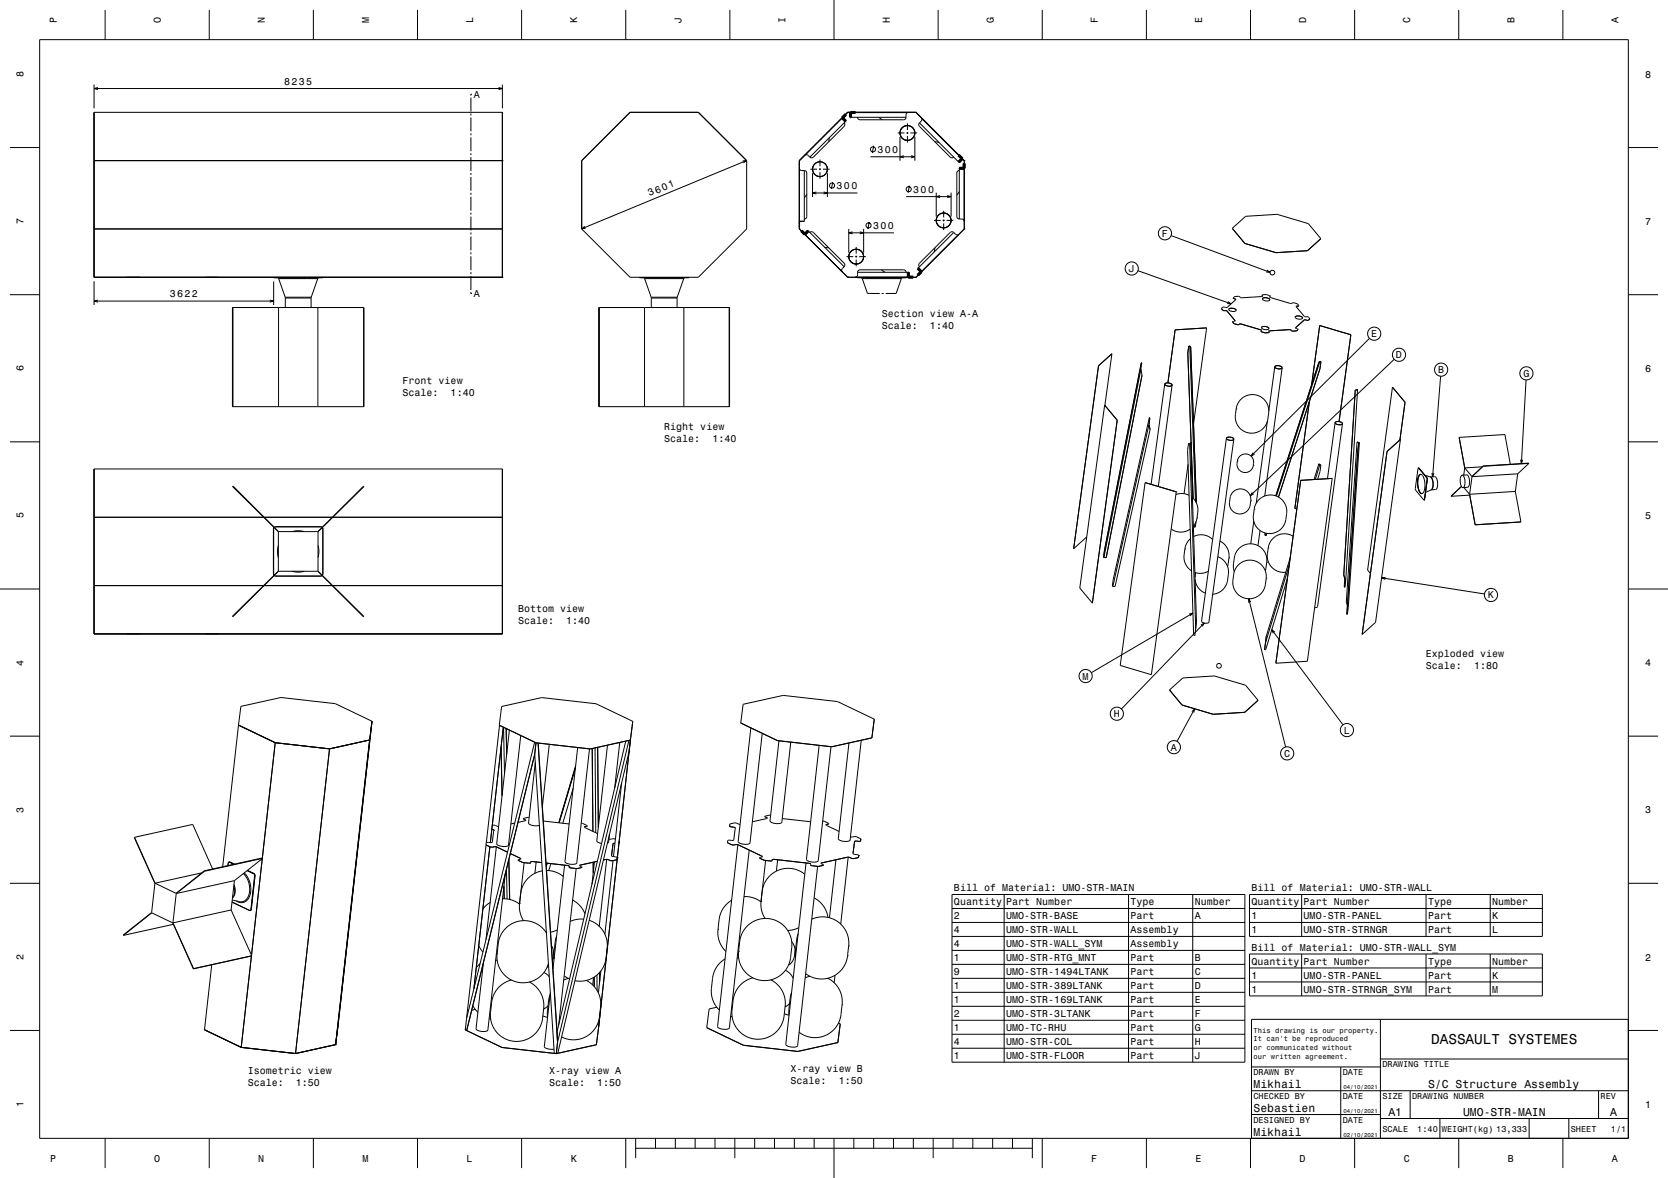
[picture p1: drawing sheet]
<svg xmlns="http://www.w3.org/2000/svg" width="841mm" height="594mm" viewBox="0 0 841 594" stroke-linecap="round" stroke-linejoin="round" font-family="sans-serif">
<g fill="none" stroke="#000" stroke-width=".5">
<path d="M20 20h801v554h-801zM53 5v15M106 5v15M158 5v15M210 5v15M263 5v15M315 5v15M368 5v15M421 0v20M473 5v15M526 5v15M578 5v15"/>
<path d="M630 5v15M683 5v15M735 5v15M788 5v15M47 57h206v83h-206zM47 43v12M47 45h206M49 44l-2 1h2M237 48h.1M237 49v7M237 57v1M237 59v7"/>
<path d="M237 47h1M251 44l2 1h-2M253 43v12M425 59l1 2M426 58h.1M427 57h35M427 57l-24 24M427 57h.1M429 57v2h28M429 57h29M431 57h.1M432 59l2 1h22l1-1"/>
<path d="M433 57h.1M437 57h.1M443 59l2 1M449 57h.1M453 57h.1M458 57h-1v2M462 57l24 24M462 57h.1M463 58h.1M464 59h.1M465 59v2l-1 1M465 60l20 20-2 2"/>
<path d="M5 74h15M237 67v1M237 69v7M237 77v1M237 79v7M406 78h1l1 1M410 74h.1M416 68h.1M418 69v2M426 62v2l-16 15h-2M426 61l-18 18M426 61h.1"/>
<path d="M439 79h22M441 74l-1 3M453 67h3M454 69v12M454 67h.1M455 69h.1M456 79h-2l2 1M457 71h.1M457 67h1M458 62v4M458 67v1M458 69v3"/>
<path d="M459 67h3M459 79h2l-2 1M460 70h.1M461 69v12M464 62v2l15 15h2M464 62l19 20M469 64h.1M470 65h.1M471 71l2 1M475 69h.1M476 71h.1M480 75h.1"/>
<path d="M482 77h.1M483 78h.1M821 74h15M47 81h206M237 87v1M237 89v7M237 97v1M237 99v7M374 81h2l-1 1M376 81l-83 34M376 81l-24-24h-34l-25 24v34M376 81v34l-24 25h-34l-25-25"/>
<path d="M403 81v34M403 81h.1M403 85l1 1h2M403 90h.1M403 86h.1M406 86l1 1v22l-1 1M406 86v26h-3M407 98l-1 2M409 85h3M410 85v1M410 87v12M410 97h22"/>
<path d="M410 84h.1M410 87l1 1M411 88h.1M411 82v1M412 97h-2l2 1M412 89h1M413 85h1M413 82h-1M413 80v4M413 85v1M413 87v3M414 82h1"/>
<path d="M415 89h-1M415 85h3M415 97h2l-2 1M416 82v1M416 88h.1M417 84v1M417 84h.1M417 86v1M417 87v12M420 92l-1 3M457 99h23M459 94l-1 3"/>
<path d="M472 97v12M474 99h-2l2 1M478 99h2l-2 1M480 97v12M484 97l-2 1M484 86l-2 1v22l2 1M484 85h2M485 80l-2 2M486 82v3h-2v25M486 90h.1M486 86h.1M486 81v34"/>
<path d="M486 81h.1M47 115h206M237 107v1M237 109v7M237 117v1M237 119v7M295 114l-2 1h2M403 115l24 25M403 106h.1M403 102h.1M403 115h.1M403 112v2"/>
<path d="M404 112h.1M404 116l2 2 2-2M404 116h.1M406 118h.1M407 120h.1M408 116l-2 2M408 116l18 18M408 117h2l16 16v1l-2 2 1 1M428 115v12M428 117h23M430 117h-2l2 1M434 117h1l-1 1"/>
<path d="M435 115v12M438 112v3M471 111h3M472 111h.1M473 113h.1M474 108h-1M475 111h1M476 106v4M476 111v1M476 113v3M476 107h.1M477 111h4"/>
<path d="M481 117h-2l-15 16v1M481 117l1 1h1M481 117l-18 18 2 2M484 110l2 1v1M486 115h.1M486 106h.1M486 102h.1M486 115l-24 25M590 119l50 18M621 115l7-6 16-1 16 5 6 7M621 115h.1M621 115l7 8"/>
<path d="M138 140h25M138 140h.1M139 140h.1M162 140h.1M163 140h.1M237 127v1M237 129v7M237 137v1M237 139v7M322 140h25M322 140h.1M322 140h1"/>
<path d="M324 140h.1M346 140h.1M347 140h.1M412 124h.1M413 126h.1M416 125h2M418 130h.1M419 131h.1M423 136h.1M425 137h.1M427 129h3M427 140h35"/>
<path d="M427 140h.1M431 126h.1M431 129h1M432 125v3M432 129v1M432 131v3M432 140h25M432 140h.1M432 137l2-1h22l1 1M432 137v2l-1 1M432 137h26v3M433 140h.1"/>
<path d="M433 126h.1M433 129h4M434 132h.1M435 130h.1M437 140h.1M444 136l2 1M449 140h.1M453 140h.1M456 140h.1M457 140h.1M458 140h2M462 140h.1"/>
<path d="M463 139h.1M468 134h.1M471 125v2M474 128h.1M574 137l47 16M628 123h.1M628 123l15 4M639 136l1 1h-2M643 127h.1M659 126l-16 1M659 126h.1M666 120l-7 6"/>
<path d="M666 120h.1M5 149h15M47 142v12M47 152h91M49 151l-2 1h2M117 155h67v50h-67zM117 155v50M136 151l2 1h-2M138 142v12M140 140h.1M140 155v50M140 140h20"/>
<path d="M140 140l4 10M144 150h.1M144 150h13M144 150v5M157 150v5M157 150h.1M160 140l-3 10M160 155v50M161 140h-1M183 155v50M237 147l1 1M302 155h66v50h-66z"/>
<path d="M302 155v50M324 140h1M325 155v50M325 140h20M325 140l3 10M328 150h.1M328 150h13M328 150v5M341 150v5M341 150h.1M345 140l-4 10M345 155v50"/>
<path d="M345 140h.1M368 155v50M434 140h1M435 140h19M435 140l2 8h7M445 148h1M454 140l-2 8h-5M455 140h-1M616 156h.1M616 156l1 1M617 157h.1M618 157h-1"/>
<path d="M618 157h1M618 157h.1M619 157l4 5M619 157h.1M619 152l2 1h-2M620 156h.1M620 156l1-1a1.3 1.3 0 0 1 2 1 1.3 1.3 0 0 1 0 1h-1a1.4 1.4 0 0 1-2-1zM622 150v1M622 150h.1M622 151h1M622 151h.1M623 151l-4 4h-2l-1 1"/>
<path d="M623 151h.1M636 149h2h3M636 149h.1M636 149h1M637 149l-11 1-1-1-2 1h-1M637 149h.1M637 150h1a1.3 1.3 0 0 1 2 0 1.3 1.3 0 0 1 0 2h-2a1.2 1.2 0 0 1-1-2zM640 150l11 3h1h2l1 1M640 150h.1M640 149h.1M640 149v1M641 149h-1"/>
<path d="M641 149h.1M653 160l2-1a1.3 1.3 0 0 1 1 0 1.3 1.3 0 0 1 1 2h-2a1.2 1.2 0 0 1-2-1zM654 155h.1M654 155l4 5h2v1M654 154v1M654 154h.1M655 154h-1M655 154h.1M821 149h15M561 178h.1M561 178l-4 26M561 178l-7 6"/>
<path d="M592 166h.1M592 166l-3 27M599 175h1M599 175h.1M599 175v3l3 73M600 175h-1M600 175h.1M600 175l3 78M600 175l3 79M608 165l-6 49M608 165l-16 1M608 165h.1"/>
<path d="M621 162h.1M621 162l1 1M622 163l2 1M622 163h.1M623 162h-2M623 162h.1M624 164h.1M625 164h-1M625 164h.1M625 163h.1M625 163v1M626 163h-1"/>
<path d="M626 163l10 3M626 163h.1M636 166v1M636 166h.1M636 167h.1M636 165h.1M636 167l2 1M636 165h2a1.3 1.3 0 0 1 1 0 1.3 1.3 0 0 1 1 1h-2a1.4 1.4 0 0 1-2-1zM638 168h.1M640 168h-2M640 168h.1M640 167v1"/>
<path d="M640 167h.1M650 166h1M650 166h.1M650 166l-10 1M651 166h.1M651 166v1M651 167h1M651 167h.1M652 167h.1M653 165l2 1M653 165h.1M654 167h.1"/>
<path d="M654 167h-2M654 166v1M654 166h.1M655 166h-1M655 166h.1M658 161h.1M658 161l-5 4M658 161l1 1M660 161l-1 1M660 161h.1M665 164l16 5M665 164l-4 30"/>
<path d="M665 164h.1M681 169l-6 44M681 169h.1M691 171l-60 59M554 184h.1M554 184l-13 93M575 186l-18 95M575 186l1 3M575 183h.1M575 183l-19 98M576 183h-1M576 183h.1"/>
<path d="M576 183l-1 3M576 189l-18 92M576 189v1M587 194l2 1 2-1M587 194l2-1 2 1M587 194h.1M587 194l-7 50M591 194h.1M591 194l-7 51M643 185l2 1 1-1M643 185l2-1 1 1M643 185h.1"/>
<path d="M643 185l-3 22M646 185h.1M646 185l-8 65M665 183h.1M665 183l-22 67M665 182h1M665 182v1M665 182l-21 68M666 182h.1M666 182v4l-21 65M683 197h.1M683 197l-6 93"/>
<path d="M684 196v1M684 196h.1M684 197h-1M684 197l-5 96M702 195l6 8M702 195l-12 92 1 2M702 195h.1M703 181l-73 69M726 190l-4 50M769 192l-2 42M557 204l6 8M557 204l-13 93 7 7"/>
<path d="M557 204h.1M563 212l-12 92M563 212h.1M579 214l-18 82M579 214l1 3M579 211l-18 81v4M579 211h1M580 211l-1 3M580 211h.1M580 211l-1 3 1 3M580 217l-18 79h-1M626 201l3-2h3l4 1 2 3 2 4-1 5-1 3-3 2-3 1h-3l-3-1-2-2-1-3v-3l1-5z"/>
<path d="M639 212l-6 42M660 202l-7 54 1 1M673 213l2 1h2M673 213h2l2 1M673 213h.1M673 213l-4 28M677 214h.1M677 214l-13 92h-1M708 203h.1M708 203l-2 19M5 223h15M47 236h206v84h-206z"/>
<path d="M599 234l-2 15M599 224h1M599 224v3l3 93v1l1-4M599 224h.1M600 224l3 93M600 223v1M600 223l3 91v3M601 223l-1 1M618 221l2-1 2 1M618 221l2 1 2-1M618 221h.1M618 221l-12 92"/>
<path d="M622 221h.1M622 221l-12 93h-3l-1-1M625 230l3-1h2l1 2 1 2v2l-2 3h-3l-3-2v-2v-3zM632 228l-1 2 2-1M665 234h.1M665 234l-2 8M666 234h-1M666 234h.1M666 234l-2 8M684 223h1M684 223l-5 81v1M684 223h.1"/>
<path d="M685 227l-6 83M685 227h.1M685 223v4M685 223h.1M685 223l-5 83-1 4M699 228l-12 92M699 228h.1M706 222h.1M706 222l-7 6M706 222l-12 92-7 6M715 236l-1 11 4 5M715 236h.1"/>
<path d="M715 236l5 5M716 239l1 1 1 3v4l-1 2-1-1-1-3v-3zM716 239l-1 2v4l1 2 1 2-1-1-1-3v-4zM718 240l3 1M722 238v2l1-1M736 221l3 15M736 221l23-2 2 15M737 240h3l1 2-1 4h-2M737 240h1l1 3-1 2v1M737 240l-1 1v2l1 2 1 1M739 236l-1 4M739 236l3 4"/>
<path d="M747 235l-8 1M748 235l-6 5M765 239l-1 9M765 239l-23 1M767 232v2l1-2M771 234h.1M771 234l-6 5M771 234l-23 1M821 223h15M117 245l23 23h20l23-23-23 23v20l23 23-23-23h-20v-20zM577 243l16 5-12 92-16-4zM577 243h.1"/>
<path d="M593 249h3l4 1M601 251l2 3 1 3-1 5-1 3M622 248l1-1h3h2l2 2 1 2-1 4-1 2-1 1-4 1-2-1-1-1-1-4v-3zM631 248l-1 2 2-1M635 252l3-2h3l4 1 3 2 1 4-1 5-1 3-2 3-3 1h-4l-3-1-2-3-1-2v-3l1-5zM672 241h.1M672 241l-16 1-13 92M672 241l-13 92-16 1M718 252h.1M719 241l1 1M719 241h.1M719 241h1"/>
<path d="M720 241v1M720 242l-2 10M720 242h.1M721 241h.1M721 241l1 3v3M721 241h3l1 3-1 3h-2M721 241h1l1 3-1 2v1M722 247h.1M722 247l-3 1M737 245l-5 5M738 246l3 3M741 249l3 16"/>
<path d="M741 250h-9M742 240l-1 9M764 248l3 15M764 248l-23 1M47 261h86M133 261h35M138 267v-1v1M138 267v22M138 267h.1M139 266h-1M139 266h.1M139 266h23"/>
<path d="M140 275v3v3M147 268h3h3M160 275l1 3-1 3M162 266h.1M162 266l1 1M163 266v1M163 267v22M163 267h.1M168 261h85M541 277h.1M548 271l-7 6M591 267l4 1h3l2-1"/>
<path d="M600 272l-2 3-1 6 1 4 3 3M602 271l5-1h2l2 2M602 265v1M602 266h.1M603 263v3h-1M611 272h.1M615 273l3 2 1 3 1 3-1 5M632 263l-1 11M635 267l-1 8M638 270h.1M638 269v1M639 269l-1 1"/>
<path d="M652 270l-4-1-4 1-3 2-1 4-1 5 1 4 4 3 4 1M744 265h.1M767 263l-23 2M767 263h.1M0 297h20M133 295h-86M133 295h34M138 289l1 2M138 289h.1M138 289v1M138 290h1M139 290v1"/>
<path d="M139 291h23M139 290h23M147 288l3 1 3-1M162 290v1M163 289l-1 1M163 289h.1M163 289v1M168 295h85M556 281h.1M557 281h1M557 281h-1M558 281h.1"/>
<path d="M603 292l1 4 4 3M603 289v2M609 288l-3 1h-4M614 281l3 1 1 2 1 3v3M619 290v4l-2 3-2 2-4 1M619 290h.1M624 285l4-2h3l4 1 2 3 1 3v5l-2 4-2 2-3 1h-3l-3-2-2-2-1-3v-2v-5zM638 288l1-6-1-4-4-3-4-1-4 1-3 3-1 7v3M638 288h.1M649 292l-11 36M650 285l-12 39v4M651 281l-13 40"/>
<path d="M677 290l2 3M677 290l1 3M678 296h.1M678 292v4M679 293l-1 3M697 291l51 9M699 291h-2l1 1M821 297h20M117 311l23-23zM551 304h.1M600 310l1-1-1 2M601 309l-51 30"/>
<path d="M605 315l2-1-1 2M606 313h.1M607 314l-42 44M630 302l18 75M631 304l-1-2v2M641 318l36 47M643 319l-2-1 1 1M679 310h.1M687 320h.1M638 328h.1M638 321v7M638 321h.1"/>
<path d="M643 334h.1M590 348l6-6 16-1 16 5 6 7M590 348h.1M590 348l6 8M596 356h.1M596 356l16 4M601 359l1-2v2M602 357l-9 17M628 359l-16 1M628 359h.1M634 353l-6 6M634 353h.1"/>
<path d="M5 371h15M120 366l19 9M120 366l-8 71M120 366h.1M139 375l-7 58M139 375l27 3M139 375h.1M166 378l-17 153M166 378h.1M186 373l-17 154M186 373l-20 5M186 373h.1"/>
<path d="M188 364l-18 153M188 364l-2 9M188 364h.1M188 364l-19-9-27-3-21 4-1 10M252 366h.1M252 366l18 9M252 366l-7 59M253 376v25M254 367l-7 58M254 367v23M255 367v14M257 368l-7 57 3 2h2l1-1 7-55"/>
<path d="M270 374l-35 140M270 375h.1M270 375l28 3M270 375v5M271 375l10 151M277 375l-4 32M291 377l-6 57 1 1 2 1h2l1-1 6-57M298 378h.1M299 377v42M300 377v43M301 377l1 40M306 376l-5 48 2 1"/>
<path d="M312 374l-2 23M316 374l-35 146M317 373l-36 153M317 379l-36 152M318 373l-16 145M318 373h.1M318 373l-20 5M319 364l-1 9M319 364h.1M319 364l-18-9-28-3-20 4-1 10M373 365h.1M373 365l19 8"/>
<path d="M379 367l-7 57 2 2h3l1-1 6-55M392 373l27 4M392 373h.1M393 374l-5 40 1 1h2h2h1l5-41M413 376l-6 57v1l3 1h2l1-1 6-57M419 377h.1M434 373l-5 51h-3h-2l-1-1 5-48M440 372h.1M440 372l-21 5M441 363l-1 9M441 363h.1M441 363l-19-9-27-3-20 4-2 10"/>
<path d="M612 360h.1M821 371h15M270 380l-35 140M270 380h.1M270 380l9 151h1M270 385l-4 30 3 1h3M289 397l-5 18M290 387l-8 28M290 386l-8 29M313 395l-4 37M248 418l1 1-1 6h-1M248 418h.1"/>
<path d="M248 416l3 1M260 415h-2M264 413h.1M264 413h1M265 413v1M265 413h.1M265 414l-4 1M267 412l-3 1M274 414l13 1M293 415l3 1M295 417l6 3M295 417h.1"/>
<path d="M296 417h.1M296 417h-1M296 416v1M296 416h.1M368 417h1M368 417h.1M369 417h.1M369 417h1M370 417l1 1M370 417h.1M371 418l-1 6h-3v1M371 418h.1"/>
<path d="M373 416l-3-1h-2v2M386 412h.1M386 412h1M387 412v1M387 412h.1M387 413l-8 1M389 411l-3 1M394 413l15 1M415 414l3 1M417 416l6 3M417 416h.1M418 415l-1 1"/>
<path d="M418 415h.1M68 422l29-6 10 22M68 422l10 23M103 439l-14 11-11-5M103 439h.1M103 439l-14 12M115 435h.1M115 435v1M116 435h.1M116 435h-1M116 435l2 1M125 439l3 2"/>
<path d="M125 439l3 1M132 433l-5 49M132 433l-29 6M132 433l-14 11M245 426l2 1M245 426h.1M245 426l-10 88M247 427l-8 72M247 427h1M247 427h.1M247 425h-2v1M248 427h.1"/>
<path d="M249 427h2M249 427h.1M249 427h-1M250 427l-5 47M251 427l5 3M251 427h.1M255 438l1 15M257 433v21M257 430l5 3M261 434h.1M261 434l3 1M262 433h1l-2 1"/>
<path d="M262 433h.1M264 435h2M264 435l-2 21-4-2-5-1M266 435h.1M268 435h-2M268 435h.1M269 434l4 1M269 434l-1 1M269 434h.1M270 435v5M273 439l-4 2-3 2-2 4-1 4M275 435l11 1"/>
<path d="M276 439l4 1 4 2M276 435l-1 1M276 435l-1 2M278 435l-1 4M285 436l-6 52M286 436l1 1M286 436h.1M287 437l1 1M287 437h.1M288 438h.1M288 438h3M290 438l-8 79"/>
<path d="M291 438h.1M293 436l-1 1h1M293 436h.1M293 438h-2M293 438h.1M293 437v1M299 435v5M300 435l-2 11M301 434l-8 2M305 433l2 1M305 433h.1M305 433l-1 1"/>
<path d="M306 433l-4 34M307 434h.1M307 423h3M307 421v4h-1M307 434h2M308 431l3 1M308 431h.1M309 434h.1M309 434l-4 37M309 425h.1M309 425l-1 6M310 425h-1"/>
<path d="M310 423h.1M311 434h-2M311 434h.1M311 432v2M311 432v1M312 425h.1M312 424h.1M312 424v1M367 425l2 1M367 425h.1M369 426h1M369 426h.1"/>
<path d="M370 426h.1M371 426h1M371 426h.1M371 426h-1M372 426l-10 92 2 1h3l1-1 10-89M372 426l12 6M372 426h.1M383 433h.1M383 433l2 1M384 432h.1M384 432l-1 1M385 434h3"/>
<path d="M385 434h.1M386 434l-2 21-4-2-5-1M388 434h.1M389 434h-1M389 434h.1M390 433l-1 1M390 433l18 2M390 433h.1M392 434l-1 5M406 435l-10 92 3 1h2l1-1 10-90M408 435l1 1M408 435h.1"/>
<path d="M409 436l1 1M409 436h.1M410 437h.1M410 437h3M413 437h.1M414 435l1 1M414 435h.1M415 436l-2 1M415 436h.1M421 434l-3 29M427 432h2M427 432h.1"/>
<path d="M427 432l-13 3M428 432l-4 34M429 432v1M429 432h.1M429 422h3l2 1M429 433h2M429 433h.1M430 430l3 1M430 430h.1M431 433h.1M431 424h.1M431 424l-1 6"/>
<path d="M432 424h-1M432 424h1M432 424h.1M433 432l-2 1M433 432h.1M433 424h.1M433 431v1M433 431h.1M434 424h-1M434 424h.1M434 423h.1M434 423v1"/>
<path d="M5 445h15M78 445l-2 15M89 451l-2 14M102 440l-24 5M117 459l10 23M117 459l-30 6M118 447v3l-1 3M118 446l1 4-2 3M118 444l-1 15M118 444l-29 7M123 441l1 2 2 3v3l-1 3-1 2-2 1-5-1M123 440l2 2 1 3v6l-1 3-2 1h-2l-2-1"/>
<path d="M126 459l-9-4 9 4M126 459h.1M127 459h-1M127 459h.1M128 441v1M128 440l1 2M128 440v1M128 440h.1M128 442l-1 17M128 442h1M129 442l-2 17M129 442h.1"/>
<path d="M247 455l-4 3M254 447v6M255 441l-9 78-2 1h-3l-1-1 4-33M262 456v4l2 4M289 454l3 3 3 4M369 454l-5 4-1 6-1 9 2 4 2 3M384 455v4l2 4M406 441l-3-2-4-1h-3l-4 1-3 1-2 3-2 3-1 4M410 453l5 4 2 6M480 451h148v85h-148zM480 458h148M506 451v85"/>
<path d="M569 451v85M601 451v85M630 451h148v21h-148zM630 458h148M656 451v21M719 451v21M751 451v21M821 445h15M76 460l-14 12M76 460l11 5M87 465l10 24M87 466l-25 6"/>
<path d="M241 477l2 3M275 470h.1M276 470l-4-3-4-2-5-1-5 2-3 2-3 4-1 3v8v4l3 4 3 3 4 1h4l5-1 3-2 3-4M278 477l1 3v4M281 472l-1 3-1 8M281 469l-3 1M294 463l-3 1-3 1M297 464l5 3 3 5 1 4-1 9-2 4-4 4-4 2h-5M302 467h.1M377 467l5-3 6-1 5 2 4 4 2 6-1 9-1 5-4 3-5 2h-5l-5-2-4-4-1-4-1-4 2-8zM399 475l2 3v4l-1 3-2 2M402 471l-1 8v3"/>
<path d="M403 468l-6 1M409 464l4-2h3l4 1 3 2 2 2 2 3 1 3v4l-2 9-2 3-3 2-3 2-4 1-4-1-4-2M480 465h148M480 472h148M480 479h148M630 465h148M107 486l-4 33M127 482l-5 46M127 482l-30 7M242 486l-2 2M250 484h1M258 494l-5 2-3 4-2 5-1 7 1 5 3 4 3 3 5 1h5l4-2 3-3 2-5 1-8v-4l-3-5-4-3"/>
<path d="M274 490l3 2M277 486l-1 2M277 487l-1 1M284 492l3 2M287 493l-3 1M296 494l4 4 2 5 1 4-1 10M299 493v4M300 493v4M301 492v7M302 490v5M303 490l-1 11M366 484l-3 2-3 3-1 3v6v6l4 5"/>
<path d="M372 483h.1M380 493l-5 2-4 4-1 4-1 8 1 5 2 4 4 3 5 1h4l4-2 4-3 2-5 1-8-1-4-2-5-4-3M396 489l2 2 2 2M401 482h.1M408 492l-2 1M417 493l5 4 2 5 1 4-1 6-1 4-4 5-5 2h-6l-5-2M421 492v4M480 486h148M480 493h148M630 481h148v21h-148zM630 488h148M630 495h148"/>
<path d="M656 481v21M719 481v21M751 481v21M5 520h15M103 519h.1M103 519l19 9M170 517l-1 10M170 517h.1M235 519h.1M235 519l18 9M235 514v5M238 507l3 3"/>
<path d="M240 509h-2M247 514h.1M276 507l-2 2M277 502l-1 10a.8 .8 0 0 1 0 1 .8 .8 0 0 1-1 0l-1-1M277 501l-3 27 2 1h3M302 517l-1 10M302 517h.1M302 513l-2 6-5 4-6 1-6-1M303 512l-1 5M356 518h.1M356 518l19 9M361 508l-3 1-2 9"/>
<path d="M368 513h1M395 511l3 1M398 506l-2 2M399 500l-1 4v8M423 516h1M424 516l-2 10-20 4M424 516h.1M480 500h148M480 507h148M480 514h148M696 514v60M821 520h15"/>
<path d="M821 514h-190v60M122 528h.1M122 528l27 3M149 531h.1M169 527h.1M169 527l-20 4M253 528l27 3M253 528h.1M280 531h.1M281 520v6M281 520h.1M281 526l-1 5"/>
<path d="M301 527h.1M301 527l-21 4M375 527h.1M375 527l27 3M402 530h.1M480 522h148M480 529h148M631 538h65M676 538v36M696 534h125M631 550h190M711 550v14"/>
<path d="M806 550v14M53 574v15M106 574v15M158 574v15M210 574v15M263 574v15M315 574v15M320 579h200M320 574v10M330 574v5M341 574v5M350 574v5"/>
<path d="M361 574v5M371 574v10M380 574v5M391 574v5M401 574v5M410 574v5M421 574v20M430 574v5M440 574v5M451 574v5M460 574v5M470 574v10"/>
<path d="M481 574v5M490 574v5M500 574v5M511 574v5M520 574v10M526 574v15M578 574v15M630 574v15M631 562h65M683 574v15M696 564h125M726 564v10"/>
<path d="M735 574v15M771 564v10M788 574v15M791 564v10"/>
<circle cx="440" cy="75" r="1.3"/>
<circle cx="458" cy="67" r="4"/>
<circle cx="413" cy="85" r="4"/>
<circle cx="420" cy="94" r="1.3"/>
<circle cx="458" cy="95" r="1.3"/>
<circle cx="438" cy="114" r="1.3"/>
<circle cx="476" cy="111" r="4"/>
<circle cx="587" cy="118" r="3"/>
<circle cx="432" cy="129" r="4"/>
<circle cx="571" cy="135" r="3"/>
<circle cx="642" cy="137" r="1.2"/>
<circle cx="693" cy="168" r="3"/>
<circle cx="705" cy="179" r="3"/>
<circle cx="727" cy="186" r="3"/>
<circle cx="770" cy="188" r="3"/>
<circle cx="752" cy="300" r="3"/>
<circle cx="615" cy="336" r="1.2"/>
<circle cx="547" cy="341" r="3"/>
<circle cx="563" cy="360" r="3"/>
<circle cx="592" cy="377" r="3"/>
<circle cx="649" cy="380" r="3"/>
<circle cx="679" cy="368" r="3"/>
</g>
<path d="M425 59l1 2M426 58l-1 1 1 2M429 57h2h-2v2M483 78l2 2-2 2 2-2zM486 82v3h-2h2zM404 116l2 2 2-2-2 2zM458 137v3h2h-2M463 135l2 2-2 2" fill="none" stroke="#000" stroke-width="1.4" stroke-linecap="butt"/>
<path d="M237 47v1" fill="none" stroke="#000" stroke-width="1" stroke-linecap="butt"/>
<text font-size="7.2" x="722" y="527">DASSAULT SYSTEMES</text>
<g font-size="5.8">
<text x="632" y="549">Mikhail</text>
<text x="720" y="549">S/C Structure Assembly</text>
<text x="632" y="561">Sebastien</text>
<text x="700" y="563">A1</text>
<text x="738" y="563">UMO-STR-MAIN</text>
<text x="812" y="563">A</text>
<text x="632" y="573">Mikhail</text>
</g>
<g font-size="5">
<text x="29" y="12" transform="rotate(-90 29 12)">P</text>
<text x="81" y="12" transform="rotate(-90 81 12)">O</text>
<text x="134" y="12" transform="rotate(-90 134 12)">N</text>
<text x="186" y="12" transform="rotate(-90 186 12)">M</text>
<text x="239" y="12" transform="rotate(-90 239 12)">L</text>
<text x="291" y="12" transform="rotate(-90 291 12)">K</text>
<text x="344" y="12" transform="rotate(-90 344 12)">J</text>
<text x="396" y="12" transform="rotate(-90 396 12)">I</text>
<text x="449" y="12" transform="rotate(-90 449 12)">H</text>
<text x="501" y="12" transform="rotate(-90 501 12)">G</text>
<text x="554" y="12" transform="rotate(-90 554 12)">F</text>
<text x="606" y="12" transform="rotate(-90 606 12)">E</text>
<text x="659" y="12" transform="rotate(-90 659 12)">D</text>
<text x="711" y="12" transform="rotate(-90 711 12)">C</text>
<text x="764" y="12" transform="rotate(-90 764 12)">B</text>
<text x="816" y="12" transform="rotate(-90 816 12)">A</text>
<text x="12" y="39" transform="rotate(-90 12 39)">8</text>
<text x="829" y="39">8</text>
<text x="143" y="43">8235</text>
<text x="239" y="49">A</text>
<text x="442" y="77">300</text>
<text x="422" y="95">300</text>
<text x="328" y="99" transform="rotate(-22 328 99)">3601</text>
<text x="460" y="97">300</text>
<text x="12" y="113" transform="rotate(-90 12 113)">7</text>
<text x="829" y="113">7</text>
<text x="440" y="115">300</text>
<text x="586" y="119">F</text>
<text x="569" y="137">J</text>
<text x="86" y="150">3622</text>
<text x="239" y="150">A</text>
<text x="445" y="160">Section view A-A</text>
<text x="445" y="166">Scale:</text>
<text x="469" y="166">1:40</text>
<text x="691" y="170">E</text>
<text x="704" y="181">D</text>
<text x="12" y="187" transform="rotate(-90 12 187)">6</text>
<text x="725" y="188">B</text>
<text x="768" y="190">G</text>
<text x="829" y="188">6</text>
<text x="203" y="194">Front view</text>
<text x="203" y="200">Scale:</text>
<text x="227" y="200">1:40</text>
<text x="335" y="217">Right view</text>
<text x="335" y="223">Scale:</text>
<text x="359" y="223">1:40</text>
<text x="12" y="261" transform="rotate(-90 12 261)">5</text>
<text x="829" y="262">5</text>
<text x="750" y="302">K</text>
<text x="261" y="308">Bottom view</text>
<text x="261" y="314">Scale:</text>
<text x="285" y="314">1:40</text>
<text x="12" y="336" transform="rotate(-90 12 336)">4</text>
<text x="719" y="331">Exploded view</text>
<text x="829" y="336">4</text>
<text x="719" y="337">Scale:</text>
<text x="743" y="337">1:80</text>
<text x="546" y="343">M</text>
<text x="562" y="362">H</text>
<text x="678" y="370">L</text>
<text x="590" y="379">A</text>
<text x="647" y="382">C</text>
<text x="12" y="410" transform="rotate(-90 12 410)">3</text>
<text x="829" y="410">3</text>
<text x="481" y="449">Bill of Material: UMO-STR-MAIN</text>
<text x="631" y="449">Bill of Material: UMO-STR-WALL</text>
<text x="481" y="456">Quantity</text>
<text x="507" y="456">Part Number</text>
<text x="570" y="456">Type</text>
<text x="602" y="456">Number</text>
<text x="631" y="456">Quantity</text>
<text x="657" y="456">Part Number</text>
<text x="720" y="456">Type</text>
<text x="752" y="456">Number</text>
<text x="481" y="463">2</text>
<text x="507" y="463">UMO-STR-BASE</text>
<text x="570" y="463">Part</text>
<text x="602" y="463">A</text>
<text x="631" y="463">1</text>
<text x="657" y="463">UMO-STR-PANEL</text>
<text x="720" y="463">Part</text>
<text x="752" y="463">K</text>
<text x="481" y="470">4</text>
<text x="507" y="470">UMO-STR-WALL</text>
<text x="570" y="470">Assembly</text>
<text x="631" y="470">1</text>
<text x="657" y="470">UMO-STR-STRNGR</text>
<text x="720" y="470">Part</text>
<text x="752" y="470">L</text>
<text x="481" y="478">4</text>
<text x="507" y="478">UMO-STR-WALL_SYM</text>
<text x="570" y="478">Assembly</text>
<text x="631" y="479">Bill of Material: UMO-STR-WALL_SYM</text>
<text x="12" y="484" transform="rotate(-90 12 484)">2</text>
<text x="481" y="485">1</text>
<text x="507" y="485">UMO-STR-RTG_MNT</text>
<text x="570" y="485">Part</text>
<text x="602" y="485">B</text>
<text x="829" y="484">2</text>
<text x="481" y="492">9</text>
<text x="507" y="492">UMO-STR-1494LTANK</text>
<text x="570" y="492">Part</text>
<text x="602" y="492">C</text>
<text x="631" y="486">Quantity</text>
<text x="657" y="486">Part Number</text>
<text x="720" y="486">Type</text>
<text x="752" y="486">Number</text>
<text x="631" y="493">1</text>
<text x="657" y="493">UMO-STR-PANEL</text>
<text x="720" y="493">Part</text>
<text x="752" y="493">K</text>
<text x="481" y="499">1</text>
<text x="507" y="499">UMO-STR-389LTANK</text>
<text x="570" y="499">Part</text>
<text x="602" y="499">D</text>
<text x="631" y="500">1</text>
<text x="657" y="500">UMO-STR-STRNGR_SYM</text>
<text x="720" y="500">Part</text>
<text x="752" y="500">M</text>
<text x="481" y="506">1</text>
<text x="507" y="506">UMO-STR-169LTANK</text>
<text x="570" y="506">Part</text>
<text x="602" y="506">E</text>
<text x="481" y="513">2</text>
<text x="507" y="513">UMO-STR-3LTANK</text>
<text x="570" y="513">Part</text>
<text x="602" y="513">F</text>
<text x="481" y="520">1</text>
<text x="507" y="520">UMO-TC-RHU</text>
<text x="570" y="520">Part</text>
<text x="602" y="520">G</text>
<text x="481" y="527">4</text>
<text x="507" y="527">UMO-STR-COL</text>
<text x="570" y="527">Part</text>
<text x="602" y="527">H</text>
<text x="481" y="534">1</text>
<text x="507" y="534">UMO-STR-FLOOR</text>
<text x="570" y="534">Part</text>
<text x="602" y="534">J</text>
<text x="125" y="542">Isometric view</text>
<text x="277" y="542">X-ray view A</text>
<text x="399" y="541">X-ray view B</text>
<text x="125" y="548">Scale:</text>
<text x="149" y="548">1:50</text>
<text x="277" y="548">Scale:</text>
<text x="301" y="548">1:50</text>
<text x="399" y="547">Scale:</text>
<text x="423" y="547">1:50</text>
<text x="12" y="558" transform="rotate(-90 12 558)">1</text>
<text x="829" y="559">1</text>
<text x="25" y="586">P</text>
<text x="78" y="586">O</text>
<text x="130" y="586">N</text>
<text x="183" y="586">M</text>
<text x="235" y="586">L</text>
<text x="288" y="586">K</text>
<text x="550" y="586">F</text>
<text x="603" y="586">E</text>
<text x="655" y="586">D</text>
<text x="708" y="586">C</text>
<text x="760" y="586">B</text>
<text x="813" y="586">A</text>
</g>
<g font-size="4.3">
<text x="697" y="538">DRAWING TITLE</text>
<text x="632" y="542">DRAWN BY</text>
<text x="677" y="542">DATE</text>
<text x="632" y="554">CHECKED BY</text>
<text x="677" y="554">DATE</text>
<text x="697" y="554">SIZE</text>
<text x="712" y="554">DRAWING NUMBER</text>
<text x="807" y="554">REV</text>
<text x="632" y="566">DESIGNED BY</text>
<text x="677" y="566">DATE</text>
<text x="697" y="571">SCALE</text>
<text x="715" y="571">1:40</text>
<text x="727" y="571">WEIGHT(kg) 13,333</text>
<text x="792" y="571">SHEET</text>
<text x="812" y="571">1/1</text>
</g>
<g font-size="3.6">
<text x="632" y="521">This drawing is our property.</text>
<text x="632" y="525">It can't be reproduced</text>
<text x="632" y="529">or communicated without</text>
<text x="632" y="534">our written agreement.</text>
</g>
<g font-size="2.9">
<text x="677" y="549">04/10/2021</text>
<text x="677" y="561">04/10/2021</text>
<text x="677" y="573">02/10/2021</text>
</g>
</svg>
